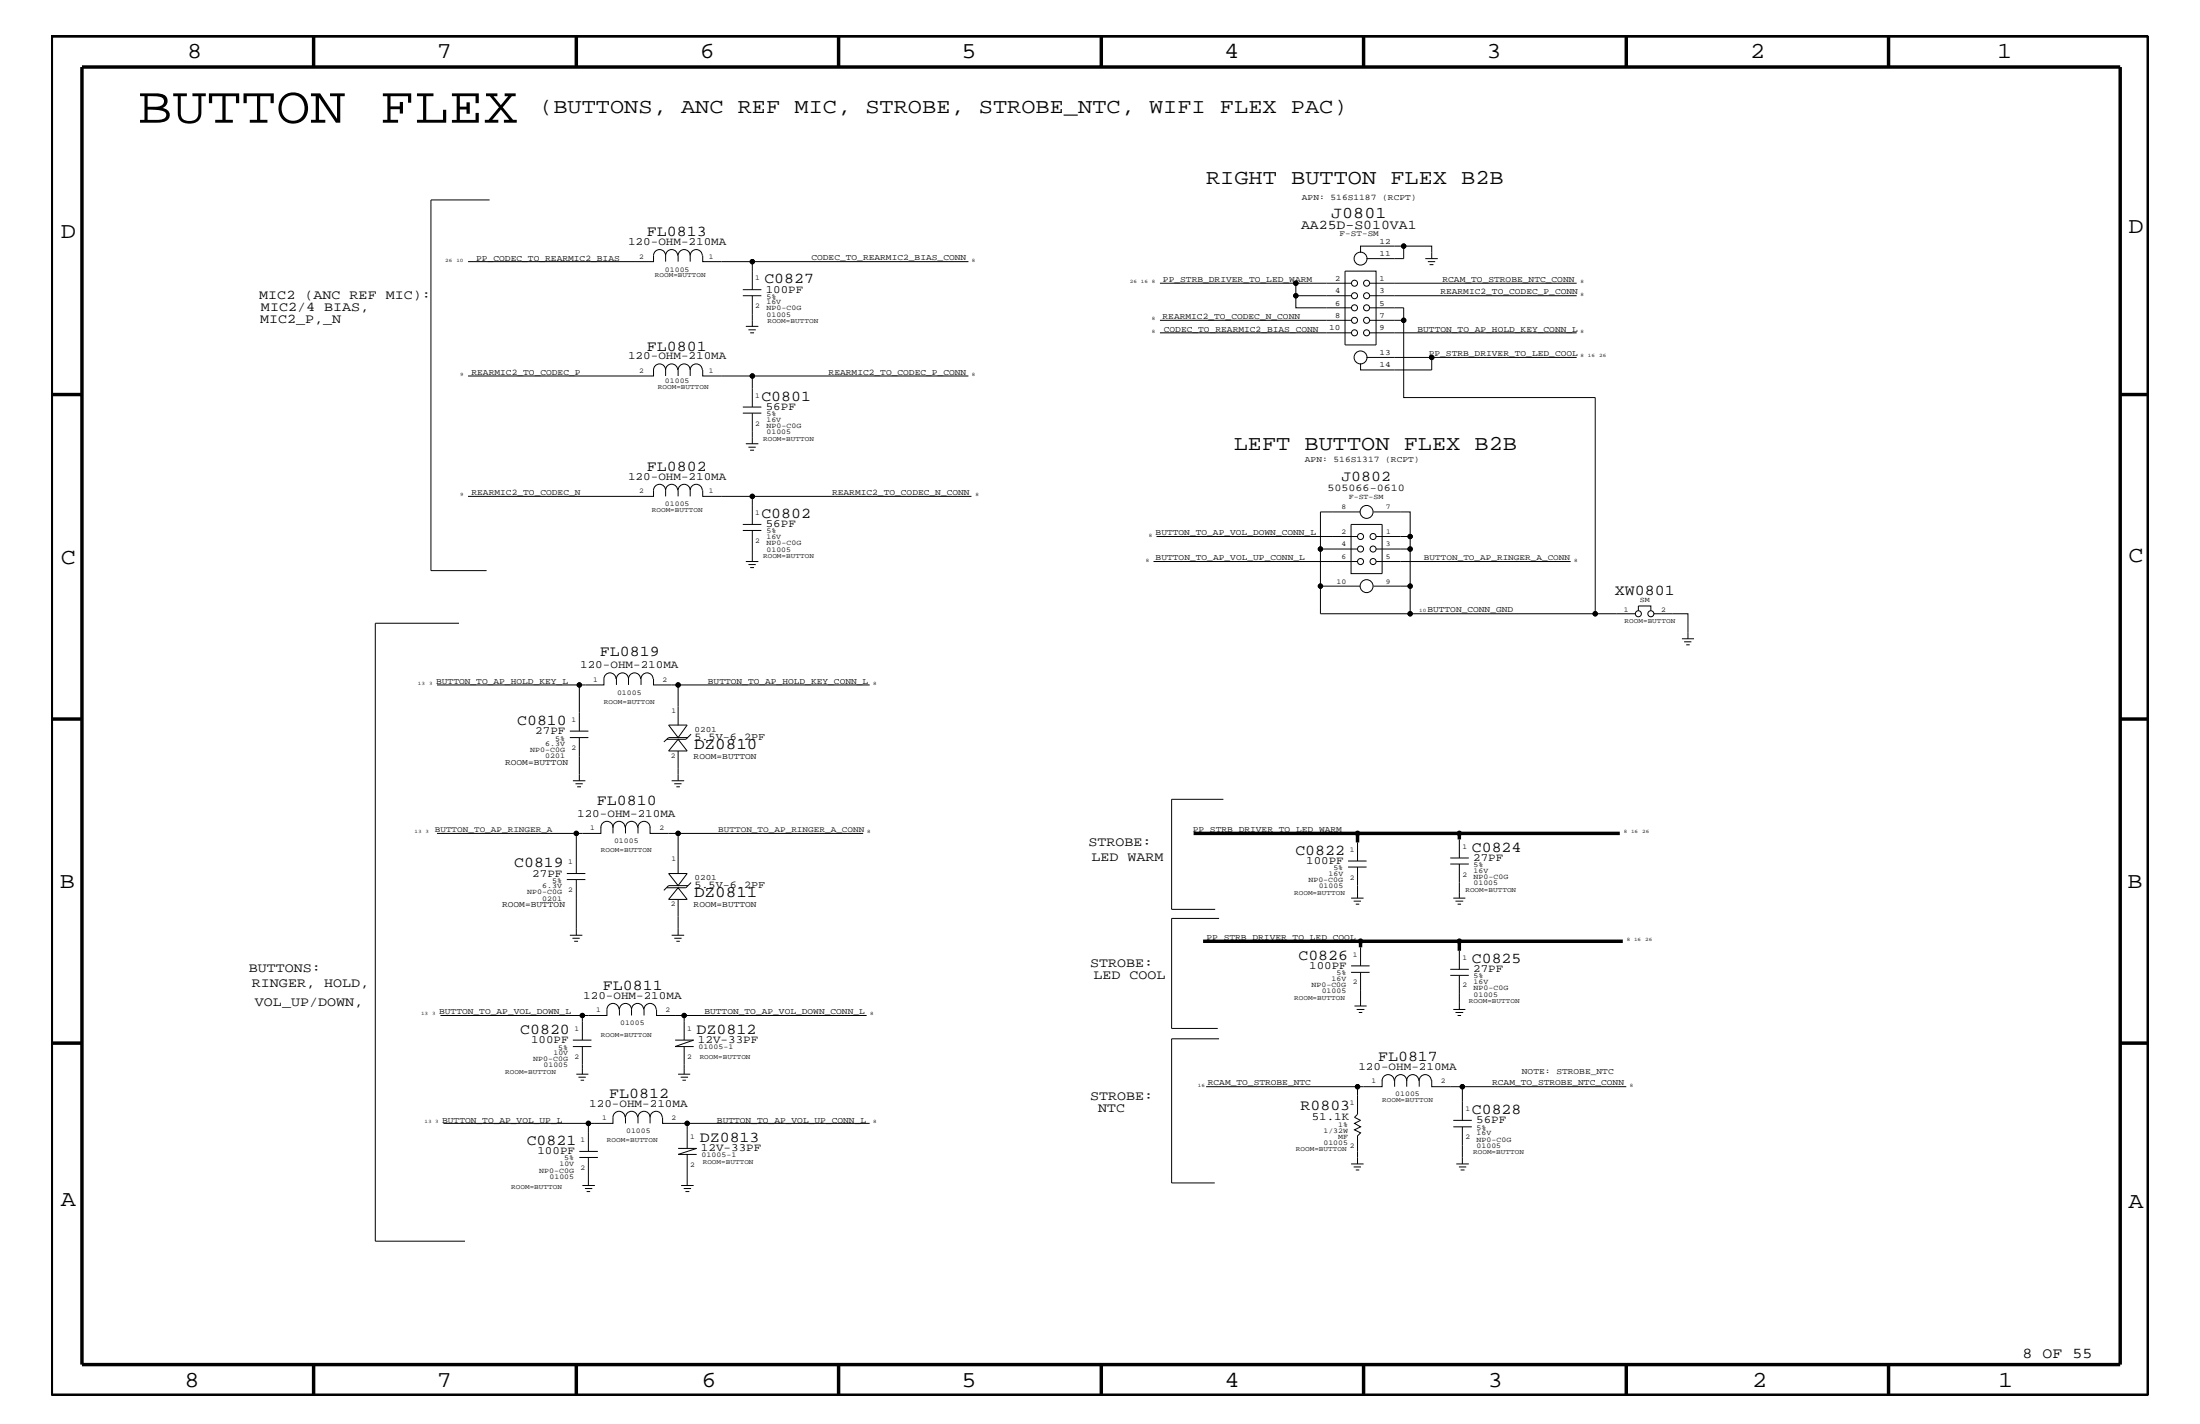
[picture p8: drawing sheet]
<svg xmlns="http://www.w3.org/2000/svg" width="432mm" height="279mm" viewBox="0 0 432 279" stroke-linecap="round" stroke-linejoin="round" font-family="sans-serif">
<g fill="none" stroke="#000" stroke-width=".2">
<path d="M96.1 39.2h-11.5v72.8h10.9M130.6 50.2a1.19 1.19 0 0 1 1.2-1.2 1.19 1.19 0 0 1 1.2 1.2M130.6 50.2a1.19 1.19 0 0 0-1.1-1.2 1.19 1.19 0 0 0-1.2 1.2v1.1h-36.4M130.6 50.2v1.1M135.5 50.2a1.19 1.19 0 0 0-1.2-1.2 1.19 1.19 0 0 0-1.2 1.2v1.1M135.5 50.2a1.19 1.19 0 0 1 1.2-1.2 1.19 1.19 0 0 1 1.1 1.2M135.5 50.2v1.1M137.9 50.2v1.1h52.2M145.8 58h3.6M145.8 56.8h3.6M147.7 51.3v5.5M147.7 58v6"/>
<path d="M227.7 55.6h37.5M254.3 55.6v2.4h10.9M254.3 58v2.4h10.9M264 53.2h6.1v14.5h-6.1zM267 49.6v-1.3h14v2.4M268.8 58h40.7M268.8 55.6h40.7M275.5 48.3v2.4h-7.3M279.7 50.7h2.5M280.2 51.3h1.5M280.6 51.9h.7M130.6 72.6a1.19 1.19 0 0 1 1.2-1.2 1.19 1.19 0 0 1 1.2 1.2"/>
<path d="M130.6 72.6a1.19 1.19 0 0 0-1.1-1.2 1.19 1.19 0 0 0-1.2 1.2v1.2h-36.4M130.6 72.6v1.2M135.5 72.6a1.19 1.19 0 0 0-1.2-1.2 1.19 1.19 0 0 0-1.2 1.2v1.2M135.5 72.6a1.19 1.19 0 0 1 1.2-1.2 1.19 1.19 0 0 1 1.1 1.2M135.5 72.6v1.2M137.9 72.6v1.2h52.2M145.8 79.9h3.6M146.4 64h2.4M146.9 64.7h1.4M147.2 65.3h.8M147.7 73.8v6.1M227.7 65.3h37.5"/>
<path d="M227.7 62.9h37.5M268.2 70.1h41.3M268.8 60.4h6.7v2.5h-6.7M268.8 65.3h40.7M275.5 62.9v15.1h37.6v42.4h7.9M281 70.1v2.5h-14v-1.3M130.6 96.2a1.19 1.19 0 0 1 1.2-1.2 1.19 1.19 0 0 1 1.2 1.2M130.6 96.2a1.19 1.19 0 0 0-1.1-1.2 1.19 1.19 0 0 0-1.2 1.2v1.2h-36.4M130.6 96.2v1.2M135.5 96.2a1.19 1.19 0 0 0-1.2-1.2 1.19 1.19 0 0 0-1.2 1.2v1.2M135.5 96.2a1.19 1.19 0 0 1 1.2-1.2 1.19 1.19 0 0 1 1.1 1.2M135.5 96.2v1.2"/>
<path d="M137.9 96.2v1.2h52.8M145.8 81.1h3.6M146.4 87.1h2.4M146.9 87.7h1.4M147.2 88.3h.8M147.7 81.1v6M147.7 97.4v5.5M145.8 104.1h3.6M145.8 102.9h3.6M146.4 110.2h2.4M146.9 110.8h1.4M147.2 111.4h.8"/>
<path d="M147.7 104.1v6.1M226.4 110.2h40M227 105.3h39.4M259.2 107.7v12.7h17.6M259.2 115h7.8M265.2 102.9h6.1v9.7h-6.1zM267 100.4h-7.8v7.3h7.2M269.6 115h7.2v5.4h36.3M269.6 100.4h7.2v4.9M270.1 107.7h6.7v7.3M270.1 105.3h6.7v2.4M270.1 110.2h38.2"/>
<path d="M321.6 119.8v-.9h2.4v.9M85.8 134.4h27.9v9.1M90.1 122.3h-16.4v121.2h17.6M120.9 133.2a1.19 1.19 0 0 0-1.2-1.2 1.19 1.19 0 0 0-1.2 1.2v1.2h-4.8M123.4 133.2a1.19 1.19 0 0 0-1.2-1.2 1.19 1.19 0 0 0-1.2 1.2v1.2M123.4 133.2a1.19 1.19 0 0 1 1.1-1.2 1.19 1.19 0 0 1 1.2 1.2M123.4 133.2v1.2M128.2 133.2a1.19 1.19 0 0 0-1.2-1.2 1.19 1.19 0 0 0-1.2 1.2v1.2M128.3 133.2v1.2h42.4M133.1 134.4v7.9M324.6 120.4h6.7v4.9M330.1 125.3h2.4"/>
<path d="M330.5 125.9h1.5M331 126.5h.6M111.8 144.7h3.7M111.8 143.5h3.7M112.4 153.2h2.5M112.9 153.8h1.5M113.3 154.4h.7M113.7 144.7v8.5M131.2 142.3h3.7l-1.8 2.4zM131.8 153.2h2.5M132.3 153.8h1.5M132.8 154.4h.6"/>
<path d="M133.1 145.1l1.8 2.2h-3.7zM133.1 147.3v5.9M135 144.7h-3.8l-.9 .9M135.6 144l-1 1.1h-3.7M240.1 156.8h-10.1v21.6h8.5M85.8 163.5h27.3v7.9M111.3 172.6h3.6M111.3 171.4h3.6M113.1 172.6v10.9M117.9 162.2v1.3h-4.8M117.9 162.3a1.19 1.19 0 0 1 1.2-1.2 1.19 1.19 0 0 1 1.2 1.2 1.19 1.19 0 0 1 1.2-1.2 1.19 1.19 0 0 1 1.2 1.2M120.3 162.2v1.3"/>
<path d="M122.8 162.3a1.19 1.19 0 0 1 1.2-1.2 1.19 1.19 0 0 1 1.1 1.2M122.8 162.2v1.3M125.2 162.3a1.19 1.19 0 0 1 1.2-1.2 1.19 1.19 0 0 1 1.2 1.2M125.2 162.2v1.3M127.6 162.2v1.3h5.5v7.9M131.2 171.4h3.7l-1.8 2.4zM133.1 174.2l1.8 2.3h-3.7zM133.1 176.5v7M133.1 163.5h36.3M135 173.8h-3.8l-.9 .9M135.6 173.2l-1 1h-3.7M264.6 170.1h3.6"/>
<path d="M264.6 168.9h3.6M265.2 176.2h2.4M265.7 176.8h1.4M266.1 177.4h.7M266.4 165.3v3.6M266.4 170.1v6.1M284.6 169.5h3.7M284.6 168.3h3.7M285.2 176.2h2.4M285.7 176.8h1.5M286.1 177.4h.7M286.4 164.7v3.6"/>
<path d="M286.4 169.5v6.7M111.8 183.5h2.5M112.4 184.1h1.4M112.7 184.7h.8M114.3 199.2v4.9M121.5 198.1a1.19 1.19 0 0 0-1.2-1.2 1.19 1.19 0 0 0-1.2 1.2v1.1h-32.7M124 198.1a1.19 1.19 0 0 0-1.2-1.2 1.19 1.19 0 0 0-1.2 1.2v1.1M124 198.1a1.19 1.19 0 0 1 1.1-1.2 1.19 1.19 0 0 1 1.2 1.2M124 198.1v1.1M128.8 198.1a1.19 1.19 0 0 0-1.2-1.2 1.19 1.19 0 0 0-1.2 1.2v1.1M128.9 198.1v1.1h41.2M131.8 183.5h2.5"/>
<path d="M132.3 184.1h1.5M132.8 184.7h.6M134.3 199.2v4.9M239.3 180.2h-9.3v21.6h9M265.2 190.8h3.6M265.2 189.5h3.6M265.9 197.4h2.3M266.3 198.1h1.5M266.7 198.7h.7M267 185.9v3.6M267 190.8v6.6M284.6 191.4h3.7"/>
<path d="M284.6 190.2h3.7M285.2 198.1h2.4M285.7 198.7h1.5M286.1 199.2h.7M286.4 186.5v3.7M286.4 191.4v6.7M112.4 205.3h3.7M112.4 204.1h3.7M113.1 210.8h2.4M113.5 211.4h1.5M114 211.9h.6M114.3 205.3v5.5"/>
<path d="M122.7 219.2a1.19 1.19 0 0 0-1.2-1.2 1.19 1.19 0 0 0-1.2 1.2v1.2h-33.3M125.1 219.2a1.19 1.19 0 0 0-1.1-1.2 1.19 1.19 0 0 0-1.2 1.2v1.2M127.6 219.2a1.19 1.19 0 0 0-1.2-1.2 1.19 1.19 0 0 0-1.2 1.2v1.2M127.6 219.2a1.19 1.19 0 0 1 1.2-1.2 1.19 1.19 0 0 1 1.2 1.2M127.6 219.2v1.2M130 219.2v1.2h4.9v4.9M132.5 204.1h3.6l-3.6 1.2h3.6M133.1 210.8h2.4M133.6 211.4h1.4M133.9 211.9h.7M134.3 205.3v5.5M236.7 213.2h29.7"/>
<path d="M239.3 203.8h-9.3v28.3h8.4M271.3 211.9v1.3h-4.9v5.4l-.5 .6 1.1 .6-1.1 .6 1.1 .7-1.1 .6 1.1 .6-.6 .6v5.5M271.3 212a1.19 1.19 0 0 1 1.2-1.2 1.19 1.19 0 0 1 1.1 1.2M273.7 212a1.19 1.19 0 0 1 1.2-1.2 1.19 1.19 0 0 1 1.2 1.2 1.19 1.19 0 0 1 1.2-1.2 1.19 1.19 0 0 1 1.2 1.2M273.7 211.9v1.3M276.1 211.9v1.3M278.6 212a1.19 1.19 0 0 1 1.1-1.2 1.19 1.19 0 0 1 1.2 1.2M278.6 211.9v1.3M281 211.9v1.3h6M285.2 219.8h3.7M319.2 213.2h-32.2v6.6M113.7 227.1h3.6"/>
<path d="M113.7 225.9h3.6M114.3 232.6h2.5M114.8 233.2h1.4M115.1 233.8h.7M115.5 220.4v5.5M115.5 227.1v5.5M133.1 225.3h3.6l-3.6 1.2h3.6M133.7 232.6h2.4M134.2 233.2h1.4M134.5 233.8h.8M134.9 226.5v6.1M134.9 220.4h35.8"/>
<path d="M265.2 228.4h2.4M265.7 229h1.4M266.1 229.6h.7M285.2 221.1h3.7M285.8 228.4h2.5M286.3 229h1.5M286.7 229.6h.7M287 221.1v7.3"/>
<circle cx="147.7" cy="51.3" r=".42"/>
<circle cx="254.3" cy="55.6" r=".42"/>
<circle cx="254.3" cy="58" r=".42"/>
<circle cx="265.9" cy="55.6" r=".59"/>
<circle cx="265.9" cy="58" r=".59"/>
<circle cx="267" cy="50.7" r="1.27"/>
<circle cx="268.2" cy="55.6" r=".59"/>
<circle cx="268.2" cy="58" r=".59"/>
<circle cx="275.5" cy="48.3" r=".42"/>
<circle cx="147.7" cy="73.8" r=".42"/>
<circle cx="265.9" cy="65.3" r=".59"/>
<circle cx="265.9" cy="62.9" r=".59"/>
<circle cx="265.9" cy="60.4" r=".59"/>
<circle cx="267" cy="70.1" r="1.27"/>
<circle cx="268.2" cy="65.3" r=".59"/>
<circle cx="268.2" cy="62.9" r=".59"/>
<circle cx="268.2" cy="60.4" r=".59"/>
<circle cx="275.5" cy="62.9" r=".42"/>
<circle cx="281" cy="70.1" r=".42"/>
<circle cx="147.7" cy="97.4" r=".42"/>
<circle cx="259.2" cy="115" r=".42"/>
<circle cx="259.2" cy="107.7" r=".42"/>
<circle cx="267" cy="107.7" r=".59"/>
<circle cx="267" cy="110.2" r=".59"/>
<circle cx="267" cy="105.3" r=".59"/>
<circle cx="268.2" cy="100.4" r="1.27"/>
<circle cx="268.2" cy="115" r="1.27"/>
<circle cx="269.5" cy="107.7" r=".59"/>
<circle cx="269.5" cy="110.2" r=".59"/>
<circle cx="269.5" cy="105.3" r=".59"/>
<circle cx="276.8" cy="105.3" r=".42"/>
<circle cx="276.8" cy="115" r=".42"/>
<circle cx="276.8" cy="107.7" r=".42"/>
<circle cx="113.7" cy="134.4" r=".42"/>
<circle cx="133.1" cy="134.4" r=".42"/>
<circle cx="276.8" cy="120.4" r=".42"/>
<circle cx="313.1" cy="120.4" r=".42"/>
<circle cx="321.6" cy="120.4" r=".59"/>
<circle cx="324" cy="120.4" r=".59"/>
<circle cx="113.1" cy="163.5" r=".42"/>
<circle cx="133.1" cy="163.5" r=".42"/>
<circle cx="266.4" cy="163.5" r=".42"/>
<circle cx="286.4" cy="163.5" r=".42"/>
<circle cx="114.3" cy="199.2" r=".42"/>
<circle cx="134.3" cy="199.2" r=".42"/>
<circle cx="267" cy="184.7" r=".42"/>
<circle cx="286.4" cy="184.7" r=".42"/>
<circle cx="266.4" cy="213.2" r=".42"/>
<circle cx="287" cy="213.2" r=".42"/>
<circle cx="115.5" cy="220.4" r=".42"/>
<circle cx="134.9" cy="220.4" r=".42"/>
</g>
<g fill="none" stroke="#000" stroke-width=".68" stroke-linecap="butt">
<path d="M10.1 7.1h411.5v266.7h-411.5zM16.1 13.2h400v254.5h-400zM61.6 7.1v6.1M113.1 7.1v6.1M164.6 7.1v6.1M216.2 7.1v6.1M267.6 7.1v6.1M319.2 7.1v6.1M370.7 7.1v6.1M10.1 77.4h6M416.1 77.4h5.5M10.1 141.1h6"/>
<path d="M416.1 141.1h5.5M234.3 163.5h32.1v1.8M266.4 163.5h51.5M286.4 163.5v1.2M236.1 184.7h30.9M286.4 184.7h-19.4v1.2M286.4 184.7v1.8M286.4 184.7h32.1M10.1 204.7h6M416.1 204.7h5.5M61.6 267.7v6.1M113.1 267.7v6.1"/>
<path d="M164.6 267.7v6.1M216.2 268v5.8M267.6 267.7v6.1M319.2 267.7v6.1M370.7 267.7v6.1"/>
</g>
<g fill="#000">
<circle cx="147.7" cy="51.3" r=".42"/>
<circle cx="254.3" cy="55.6" r=".42"/>
<circle cx="254.3" cy="58" r=".42"/>
<circle cx="275.5" cy="48.3" r=".42"/>
<circle cx="147.7" cy="73.8" r=".42"/>
<circle cx="275.5" cy="62.9" r=".42"/>
<circle cx="281" cy="70.1" r=".42"/>
<circle cx="147.7" cy="97.4" r=".42"/>
<circle cx="259.2" cy="115" r=".42"/>
<circle cx="259.2" cy="107.7" r=".42"/>
<circle cx="276.8" cy="105.3" r=".42"/>
<circle cx="276.8" cy="115" r=".42"/>
<circle cx="276.8" cy="107.7" r=".42"/>
<circle cx="113.7" cy="134.4" r=".42"/>
<circle cx="133.1" cy="134.4" r=".42"/>
<circle cx="276.8" cy="120.4" r=".42"/>
<circle cx="313.1" cy="120.4" r=".42"/>
<circle cx="113.1" cy="163.5" r=".42"/>
<circle cx="133.1" cy="163.5" r=".42"/>
<circle cx="266.4" cy="163.5" r=".42"/>
<circle cx="286.4" cy="163.5" r=".42"/>
<circle cx="114.3" cy="199.2" r=".42"/>
<circle cx="134.3" cy="199.2" r=".42"/>
<circle cx="267" cy="184.7" r=".42"/>
<circle cx="286.4" cy="184.7" r=".42"/>
<circle cx="266.4" cy="213.2" r=".42"/>
<circle cx="287" cy="213.2" r=".42"/>
<circle cx="115.5" cy="220.4" r=".42"/>
<circle cx="134.9" cy="220.4" r=".42"/>
</g>
<text font-size="10.2" x="27" y="24.1">BUTTON FLEX</text>
<g font-size="4.5">
<text x="36.7" y="11.5">8</text>
<text x="85.8" y="11.5">7</text>
<text x="137.3" y="11.5">6</text>
<text x="188.7" y="11.5">5</text>
<text x="240.3" y="11.5">4</text>
<text x="291.8" y="11.5">3</text>
<text x="343.5" y="11.5">2</text>
<text x="392" y="11.5">1</text>
<text x="11.9" y="46.8">D</text>
<text x="417.7" y="45.7">D</text>
<text x="11.9" y="110.6">C</text>
<text x="417.7" y="110.3">C</text>
<text x="11.8" y="174.3">B</text>
<text x="417.6" y="174.2">B</text>
<text x="11.9" y="236.7">A</text>
<text x="417.7" y="237.1">A</text>
<text x="36.2" y="272.1">8</text>
<text x="85.8" y="272.1">7</text>
<text x="137.7" y="272.1">6</text>
<text x="188.7" y="272.1">5</text>
<text x="240.4" y="272.1">4</text>
<text x="292" y="272.1">3</text>
<text x="343.9" y="272.1">2</text>
<text x="392.2" y="272.1">1</text>
</g>
<g font-size="4.1">
<text x="105.8" y="22.2">(BUTTONS, ANC REF MIC, STROBE, STROBE_NTC, WIFI FLEX PAC)</text>
<text x="236.7" y="36.2">RIGHT BUTTON FLEX B2B</text>
<text x="242.1" y="88.3">LEFT BUTTON FLEX B2B</text>
</g>
<text font-size="3.2" x="261.3" y="42.9">J0801</text>
<g font-size="3.1">
<text x="136.2" y="147">DZ0810</text>
<text x="136.2" y="176.1">DZ0811</text>
</g>
<g font-size="3">
<text x="127" y="46.3">FL0813</text>
<text x="150" y="55.6">C0827</text>
<text x="127" y="68.8">FL0801</text>
<text x="149.4" y="78.6">C0801</text>
<text x="127" y="92.4">FL0802</text>
<text x="263.3" y="94.3">J0802</text>
<text x="149.4" y="101.6">C0802</text>
<text x="316.9" y="116.7">XW0801</text>
<text x="117.7" y="128.8">FL0819</text>
<text x="101.5" y="142.3">C0810</text>
<text x="117.1" y="157.9">FL0810</text>
<text x="254.3" y="167.8">C0822</text>
<text x="288.9" y="167.1">C0824</text>
<text x="100.9" y="170.1">C0819</text>
<text x="254.8" y="188.3">C0826</text>
<text x="288.9" y="188.9">C0825</text>
<text x="118.3" y="194.3">FL0811</text>
<text x="102.1" y="202.9">C0820</text>
<text x="136.7" y="202.9">DZ0812</text>
<text x="270.5" y="208.2">FL0817</text>
<text x="119.6" y="215.5">FL0812</text>
<text x="255.3" y="217.9">R0803</text>
<text x="288.9" y="218.6">C0828</text>
<text x="103.4" y="224.7">C0821</text>
<text x="137.3" y="224.1">DZ0813</text>
<text x="397" y="266.5">8 OF 55</text>
</g>
<g font-size="2.6">
<text x="255.4" y="44.9">AA25D-S010VA1</text>
<text x="50.9" y="58.6">MIC2 (ANC REF MIC):</text>
<text x="51.1" y="63.4">MIC2_P,_N</text>
<text x="51.2" y="61.1">MIC2/4 BIAS,</text>
<text x="213.6" y="166.1">STROBE:</text>
<text x="214.2" y="169">LED WARM</text>
<text x="48.9" y="190.8">BUTTONS:</text>
<text x="214" y="189.7">STROBE:</text>
<text x="49.4" y="193.7">RINGER, HOLD,</text>
<text x="50" y="197.4">VOL_UP/DOWN,</text>
<text x="214.6" y="192.1">LED COOL</text>
<text x="214" y="215.8">STROBE:</text>
<text x="215.6" y="218.1">NTC</text>
</g>
<g font-size="2.2">
<text x="123.3" y="48">120-OHM-210MA</text>
<text x="150.3" y="57.4">100PF</text>
<text x="123.3" y="70.5">120-OHM-210MA</text>
<text x="150.3" y="80.5">56PF</text>
<text x="123.3" y="94.2">120-OHM-210MA</text>
<text x="150.3" y="103.5">56PF</text>
<text x="113.9" y="131.1">120-OHM-210MA</text>
<text x="105.1" y="144">27PF</text>
<text x="113.3" y="160.2">120-OHM-210MA</text>
<text x="104.5" y="172">27PF</text>
<text x="256.4" y="169.5">100PF</text>
<text x="289.1" y="168.9">27PF</text>
<text x="257" y="190.2">100PF</text>
<text x="289.1" y="190.8">27PF</text>
<text x="114.5" y="195.9">120-OHM-210MA</text>
<text x="104.2" y="204.7">100PF</text>
<text x="137" y="204.7">12V-33PF</text>
<text x="266.6" y="209.9">120-OHM-210MA</text>
<text x="115.7" y="217.2">120-OHM-210MA</text>
<text x="257.5" y="219.7">51.1K</text>
<text x="289.7" y="220.4">56PF</text>
<text x="105.5" y="226.5">100PF</text>
<text x="137.6" y="225.9">12V-33PF</text>
</g>
<g font-size="2">
<text x="260.5" y="96.3">505066-0610</text>
<text x="136.3" y="145.1">5.5V-6.2PF</text>
<text x="136.3" y="174.3">5.5V-6.2PF</text>
</g>
<g font-size="1.7">
<text x="255.5" y="39.2">APN: 516S1187 (RCPT)</text>
<text x="93.5" y="51.2">PP_CODEC_TO_REARMIC2_BIAS</text>
<text x="159.3" y="51.1">CODEC_TO_REARMIC2_BIAS_CONN</text>
<text x="228.3" y="55.3">PP_STRB_DRIVER_TO_LED_WARM</text>
<text x="282.7" y="57.8">REARMIC2_TO_CODEC_P_CONN</text>
<text x="283.1" y="55.3">RCAM_TO_STROBE_NTC_CONN</text>
<text x="228.2" y="62.6">REARMIC2_TO_CODEC_N_CONN</text>
<text x="228.4" y="65.1">CODEC_TO_REARMIC2_BIAS_CONN</text>
<text x="278.2" y="65.1">BUTTON_TO_AP_HOLD_KEY_CONN_L</text>
<text x="280.4" y="69.9">PP_STRB_DRIVER_TO_LED_COOL</text>
<text x="92.5" y="73.5">REARMIC2_TO_CODEC_P</text>
<text x="162.6" y="73.5">REARMIC2_TO_CODEC_P_CONN</text>
<text x="256.1" y="90.7">APN: 516S1317 (RCPT)</text>
<text x="92.5" y="97.1">REARMIC2_TO_CODEC_N</text>
<text x="163.3" y="97.1">REARMIC2_TO_CODEC_N_CONN</text>
<text x="226.8" y="105">BUTTON_TO_AP_VOL_DOWN_CONN_L</text>
<text x="226.8" y="109.9">BUTTON_TO_AP_VOL_UP_CONN_L</text>
<text x="280.2" y="120.2">BUTTON_CONN_GND</text>
<text x="85.6" y="134.1">BUTTON_TO_AP_HOLD_KEY_L</text>
<text x="138.9" y="134.1">BUTTON_TO_AP_HOLD_KEY_CONN_L</text>
<text x="136.1" y="149">ROOM=BUTTON</text>
<text x="99.1" y="150.1">ROOM=BUTTON</text>
<text x="234.1" y="163.3">PP_STRB_DRIVER_TO_LED_WARM</text>
<text x="98.6" y="178">ROOM=BUTTON</text>
<text x="136.1" y="178">ROOM=BUTTON</text>
<text x="236.8" y="184.4">PP_STRB_DRIVER_TO_LED_COOL</text>
<text x="86.2" y="199">BUTTON_TO_AP_VOL_DOWN_L</text>
<text x="138.3" y="199">BUTTON_TO_AP_VOL_DOWN_CONN_L</text>
<text x="237.1" y="213">RCAM_TO_STROBE_NTC</text>
<text x="292.9" y="213">RCAM_TO_STROBE_NTC_CONN</text>
<text x="298.7" y="210.8">NOTE: STROBE_NTC</text>
<text x="86.8" y="220.2">BUTTON_TO_AP_VOL_UP_L</text>
<text x="140.7" y="220.2">BUTTON_TO_AP_VOL_UP_CONN_L</text>
</g>
<g font-size="1.6">
<text x="262.9" y="46.3">F-ST-SM</text>
<text x="270.8" y="47.9">12</text>
<text x="270.8" y="50.3">11</text>
<text x="262" y="60">6</text>
<text x="262" y="55.1">2</text>
<text x="262" y="57.5">4</text>
<text x="270.8" y="55.1">1</text>
<text x="270.8" y="60">5</text>
<text x="270.8" y="57.5">3</text>
<text x="260.9" y="64.8">10</text>
<text x="262" y="62.4">8</text>
<text x="270.8" y="64.8">9</text>
<text x="270.8" y="62.4">7</text>
<text x="270.8" y="69.7">13</text>
<text x="270.8" y="72.1">14</text>
<text x="279.5" y="109.9">BUTTON_TO_AP_RINGER_A_CONN</text>
<text x="136.3" y="143.6">0201</text>
<text x="85.3" y="163.3">BUTTON_TO_AP_RINGER_A</text>
<text x="141" y="163.3">BUTTON_TO_AP_RINGER_A_CONN</text>
<text x="136.3" y="172.7">0201</text>
</g>
<g font-size="1.4">
<text x="125.5" y="50.7">2</text>
<text x="130.5" y="53.3">01005</text>
<text x="139.1" y="50.7">1</text>
<text x="128.5" y="54.4">ROOM=BUTTON</text>
<text x="148.3" y="55">1</text>
<text x="150.5" y="59.7">16V</text>
<text x="150.5" y="58.6">5%</text>
<text x="148.3" y="60.4">2</text>
<text x="150.5" y="60.9">NP0-C0G</text>
<text x="150.5" y="62.2">01005</text>
<text x="150.6" y="63.4">ROOM=BUTTON</text>
<text x="125.5" y="73.2">2</text>
<text x="129.1" y="76.2">ROOM=BUTTON</text>
<text x="130.5" y="75.1">01005</text>
<text x="139.1" y="73.2">1</text>
<text x="148.3" y="83.5">2</text>
<text x="148.3" y="78">1</text>
<text x="150.5" y="82.7">16V</text>
<text x="150.5" y="83.9">NP0-C0G</text>
<text x="150.5" y="81.6">5%</text>
<text x="149.8" y="86.5">ROOM=BUTTON</text>
<text x="150.5" y="85.2">01005</text>
<text x="125.5" y="96.8">2</text>
<text x="127.9" y="100.4">ROOM=BUTTON</text>
<text x="130.5" y="99.3">01005</text>
<text x="139.1" y="96.8">1</text>
<text x="148.3" y="101">1</text>
<text x="263.3" y="99.9">8</text>
<text x="264.7" y="98">F-ST-SM</text>
<text x="272" y="99.9">7</text>
<text x="148.3" y="106.5">2</text>
<text x="150.5" y="105.8">16V</text>
<text x="150.5" y="107">NP0-C0G</text>
<text x="150.5" y="104.7">5%</text>
<text x="263.3" y="107.2">4</text>
<text x="263.3" y="104.8">2</text>
<text x="272" y="107.2">3</text>
<text x="272" y="104.8">1</text>
<text x="149.8" y="109.5">ROOM=BUTTON</text>
<text x="150.5" y="108.2">01005</text>
<text x="263.3" y="109.7">6</text>
<text x="272" y="109.7">5</text>
<text x="262.3" y="114.5">10</text>
<text x="272" y="114.5">9</text>
<text x="321.9" y="118.1">SM</text>
<text x="318.7" y="120.1">1</text>
<text x="318.9" y="122.3">ROOM=BUTTON</text>
<text x="326" y="120.1">2</text>
<text x="116.4" y="133.8">1</text>
<text x="121.1" y="136.3">01005</text>
<text x="130" y="133.8">2</text>
<text x="112.2" y="141.7">1</text>
<text x="118.5" y="138">ROOM=BUTTON</text>
<text x="131.8" y="139.8">1</text>
<text x="104.1" y="147.6">NP0-C0G</text>
<text x="107" y="146.4">6.3V</text>
<text x="107" y="148.8">0201</text>
<text x="109" y="145.3">5%</text>
<text x="112.2" y="147.1">2</text>
<text x="131.7" y="148.7">2</text>
<text x="115.8" y="162.8">1</text>
<text x="117.9" y="167.1">ROOM=BUTTON</text>
<text x="120.5" y="165.4">01005</text>
<text x="129.5" y="162.8">2</text>
<text x="264.9" y="167.1">1</text>
<text x="287" y="166.5">1</text>
<text x="108.4" y="173.2">5%</text>
<text x="111.5" y="169.5">1</text>
<text x="131.8" y="168.9">1</text>
<text x="256.8" y="173.1">NP0-C0G</text>
<text x="260.8" y="171.8">16V</text>
<text x="261.7" y="170.7">5%</text>
<text x="264.9" y="172.6">2</text>
<text x="287" y="172">2</text>
<text x="289.2" y="172.4">NP0-C0G</text>
<text x="289.2" y="173.7">01005</text>
<text x="289.2" y="170.1">5%</text>
<text x="289.2" y="171.2">16V</text>
<text x="103.5" y="175.5">NP0-C0G</text>
<text x="106.4" y="174.3">6.3V</text>
<text x="106.4" y="176.7">0201</text>
<text x="111.5" y="175">2</text>
<text x="131.7" y="177.7">2</text>
<text x="254" y="175.6">ROOM=BUTTON</text>
<text x="258.8" y="174.3">01005</text>
<text x="287.6" y="175">ROOM=BUTTON</text>
<text x="262.3" y="191.4">5%</text>
<text x="265.5" y="187.7">1</text>
<text x="287" y="188.3">1</text>
<text x="289.2" y="192">5%</text>
<text x="254" y="196.2">ROOM=BUTTON</text>
<text x="257.4" y="193.7">NP0-C0G</text>
<text x="259.4" y="194.8">01005</text>
<text x="261.4" y="192.5">16V</text>
<text x="265.5" y="193.2">2</text>
<text x="287" y="193.7">2</text>
<text x="288.3" y="196.8">ROOM=BUTTON</text>
<text x="289.2" y="194.3">NP0-C0G</text>
<text x="289.2" y="195.5">01005</text>
<text x="289.2" y="193.1">16V</text>
<text x="112.8" y="202.3">1</text>
<text x="117" y="198.7">1</text>
<text x="117.9" y="203.5">ROOM=BUTTON</text>
<text x="121.7" y="201.2">01005</text>
<text x="130.6" y="198.7">2</text>
<text x="134.9" y="202.3">1</text>
<text x="104.6" y="208.2">NP0-C0G</text>
<text x="106.7" y="209.4">01005</text>
<text x="108.6" y="207">10V</text>
<text x="109.6" y="205.9">5%</text>
<text x="112.8" y="207.7">2</text>
<text x="134.9" y="207.7">2</text>
<text x="137.1" y="205.8">01005-1</text>
<text x="137.3" y="207.7">ROOM=BUTTON</text>
<text x="99.1" y="210.8">ROOM=BUTTON</text>
<text x="269.2" y="212.5">1</text>
<text x="273.9" y="215.1">01005</text>
<text x="282.8" y="212.5">2</text>
<text x="118.2" y="219.8">1</text>
<text x="131.8" y="219.8">2</text>
<text x="262.6" y="221.1">1%</text>
<text x="264.9" y="216.9">1</text>
<text x="271.3" y="216.2">ROOM=BUTTON</text>
<text x="287.6" y="218">1</text>
<text x="289.8" y="221.7">5%</text>
<text x="110.7" y="227.7">5%</text>
<text x="114" y="224.1">1</text>
<text x="119.1" y="224.1">ROOM=BUTTON</text>
<text x="122.9" y="222.4">01005</text>
<text x="135.5" y="223.5">1</text>
<text x="137.7" y="227">01005-1</text>
<text x="254.3" y="225.9">ROOM=BUTTON</text>
<text x="259.8" y="224.7">01005</text>
<text x="259.8" y="222.3">1/32W</text>
<text x="262.6" y="223.5">MF</text>
<text x="264.9" y="225.3">2</text>
<text x="287.6" y="223.5">2</text>
<text x="289.1" y="226.5">ROOM=BUTTON</text>
<text x="289.8" y="224">NP0-C0G</text>
<text x="289.8" y="225.2">01005</text>
<text x="289.8" y="222.8">16V</text>
<text x="100.3" y="233.2">ROOM=BUTTON</text>
<text x="105.8" y="230.1">NP0-C0G</text>
<text x="107.9" y="231.3">01005</text>
<text x="109.8" y="228.8">10V</text>
<text x="114" y="229.6">2</text>
<text x="135.5" y="229">2</text>
<text x="137.9" y="228.4">ROOM=BUTTON</text>
</g>
<g font-size="1">
<text x="87.4" y="51.3">26</text>
<text x="89.6" y="51.3">10</text>
<text x="190.8" y="51.3">8</text>
<text x="221.7" y="55.6">26</text>
<text x="223.9" y="55.6">16 8</text>
<text x="310.2" y="55.6">8</text>
<text x="310.2" y="58">8</text>
<text x="226.1" y="65.3">8</text>
<text x="226.1" y="62.9">8</text>
<text x="310.2" y="65.3">8</text>
<text x="310.2" y="70.1">8</text>
<text x="311.7" y="70.1">16</text>
<text x="313.9" y="70.1">26</text>
<text x="90.3" y="73.8">9</text>
<text x="190.8" y="73.8">8</text>
<text x="90.3" y="97.4">9</text>
<text x="191.4" y="97.4">8</text>
<text x="225.5" y="105.3">8</text>
<text x="224.9" y="110.2">8</text>
<text x="308.9" y="110.2">8</text>
<text x="278.6" y="120.2">10</text>
<text x="82" y="134.4">13</text>
<text x="84.2" y="134.4">3</text>
<text x="171.4" y="134.4">8</text>
<text x="81.4" y="163.5">13 3</text>
<text x="170.2" y="163.5">8</text>
<text x="318.7" y="163.5">8</text>
<text x="320.1" y="163.5">16</text>
<text x="322.3" y="163.5">26</text>
<text x="319.3" y="184.7">8</text>
<text x="320.7" y="184.7">16</text>
<text x="322.9" y="184.7">26</text>
<text x="82.6" y="199.2">13</text>
<text x="84.8" y="199.2">3</text>
<text x="170.8" y="199.2">8</text>
<text x="235.1" y="213.2">16</text>
<text x="319.9" y="213.2">8</text>
<text x="83.3" y="220.4">13 3</text>
<text x="171.4" y="220.4">8</text>
</g>
</svg>
